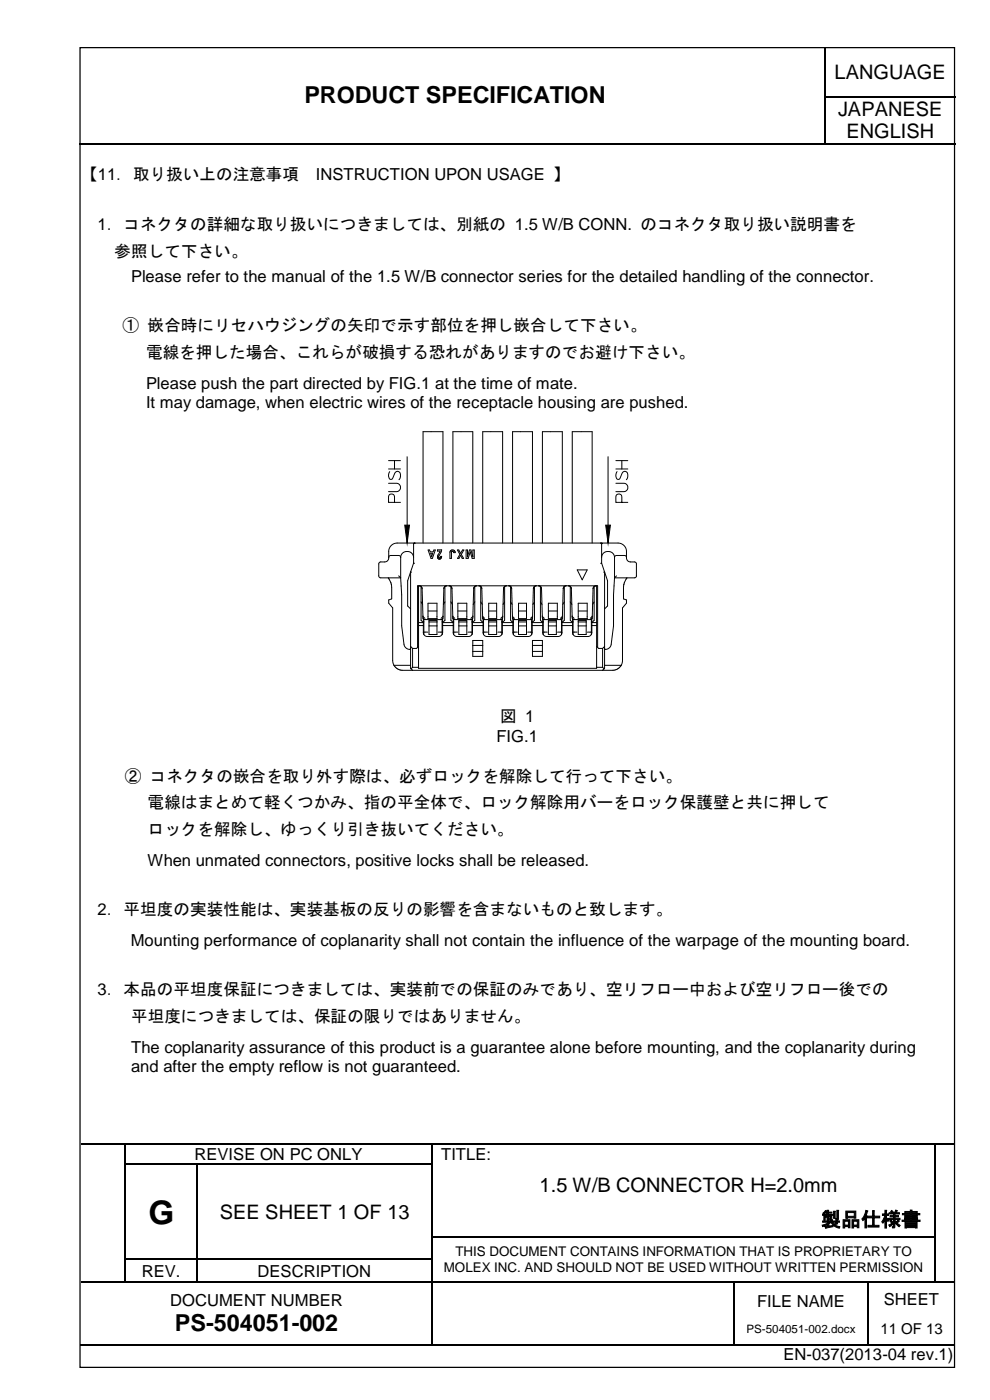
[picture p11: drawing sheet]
<svg xmlns="http://www.w3.org/2000/svg" width="210mm" height="297mm" viewBox="0 0 210 297" stroke-linecap="round" stroke-linejoin="round" font-family="sans-serif">
<g fill="none" stroke="#000" stroke-width=".25">
<path d="M175 10.2v10.2M16.8 30.4h158M175 20.6v9.7M175.1 20.5h27.4M175.1 30.4h27.4M17.2 242.6h9.3M26.6 242.8v4M26.6 247.1v4.8M26.6 252.2v4.9M26.6 257.3v4.9M26.7 242.6h64.8M26.7 247h15"/>
<path d="M41.8 247.1v4.8M41.8 252.2v4.9M41.8 257.3v4.9M42 247h49.5M91.6 242.8v4M91.6 247.1v4.8M91.6 252.2v4.9M91.6 257.3v4.9M91.8 242.6h106.3M198.2 242.8v4M198.2 247.1v4.8M198.2 252.2v4.9"/>
<path d="M198.2 257.3v4.9M198.4 242.6h4M17.2 272h9.3M26.6 262.5v4.6M26.6 267.3v4.6M26.7 267.2h15M26.7 272h15M41.8 262.5v4.6M41.8 267.3v4.6M42 267.2h49.5M42 272h49.5M91.6 262.5v4.6"/>
<path d="M91.6 267.3v4.6M91.6 272.2v12.9M91.8 262.3h106.3M91.8 272h63.7M155.6 272.2v12.9M155.7 272h28.2M184 272.2v12.9M184.1 272h14M198.2 262.5v4.6M198.2 267.3v4.6M198.4 272h4M16.9 285.2h74.6"/>
<path d="M91.8 285.2h63.7M155.7 285.2h28.2M184.1 285.2h18.3"/>
</g>
<g fill="#000">
<path d="M174.8 20.4h.3v.2h-.3z" fill-rule="evenodd"/>
<path d="M174.8 30.3h.3v.3h-.3z" fill-rule="evenodd"/>
<path d="M26.5 242.5h.2v.3h-.2z" fill-rule="evenodd"/>
<path d="M26.5 246.8h.2v.3h-.2z" fill-rule="evenodd"/>
<path d="M26.5 251.9h.2v.3h-.2z" fill-rule="evenodd"/>
<path d="M26.5 257.1h.2v.2h-.2z" fill-rule="evenodd"/>
<path d="M41.7 246.8h.3v.3h-.3z" fill-rule="evenodd"/>
<path d="M41.7 251.9h.3v.3h-.3z" fill-rule="evenodd"/>
<path d="M41.7 257.1h.3v.2h-.3z" fill-rule="evenodd"/>
<path d="M91.5 242.5h.3v.3h-.3z" fill-rule="evenodd"/>
<path d="M91.5 246.8h.3v.3h-.3z" fill-rule="evenodd"/>
<path d="M91.5 251.9h.3v.3h-.3z" fill-rule="evenodd"/>
<path d="M91.5 257.1h.3v.2h-.3z" fill-rule="evenodd"/>
<path d="M198.1 242.5h.3v.3h-.3z" fill-rule="evenodd"/>
<path d="M198.1 246.8h.3v.3h-.3z" fill-rule="evenodd"/>
<path d="M198.1 251.9h.3v.3h-.3z" fill-rule="evenodd"/>
<path d="M198.1 257.1h.3v.2h-.3z" fill-rule="evenodd"/>
<path d="M26.5 262.2h.2v.3h-.2z" fill-rule="evenodd"/>
<path d="M26.5 267.1h.2v.2h-.2z" fill-rule="evenodd"/>
<path d="M26.5 271.9h.2v.3h-.2z" fill-rule="evenodd"/>
<path d="M41.7 262.2h.3v.3h-.3z" fill-rule="evenodd"/>
<path d="M41.7 267.1h.3v.2h-.3z" fill-rule="evenodd"/>
<path d="M41.7 271.9h.3v.3h-.3z" fill-rule="evenodd"/>
<path d="M91.5 262.2h.3v.3h-.3z" fill-rule="evenodd"/>
<path d="M91.5 267.1h.3v.2h-.3z" fill-rule="evenodd"/>
<path d="M91.5 271.9h.3v.3h-.3z" fill-rule="evenodd"/>
<path d="M155.5 271.9h.2v.3h-.2z" fill-rule="evenodd"/>
<path d="M183.9 271.9h.2v.3h-.2z" fill-rule="evenodd"/>
<path d="M198.1 262.2h.3v.3h-.3z" fill-rule="evenodd"/>
<path d="M198.1 267.1h.3v.2h-.3z" fill-rule="evenodd"/>
<path d="M198.1 271.9h.3v.3h-.3z" fill-rule="evenodd"/>
<path d="M91.5 285.1h.3v.3h-.3z" fill-rule="evenodd"/>
<path d="M155.5 285.1h.2v.3h-.2z" fill-rule="evenodd"/>
<path d="M183.9 285.1h.2v.3h-.2z" fill-rule="evenodd"/>
</g>
<path d="M62 16h74.8v9.7h-74.8z" fill-rule="evenodd" fill="#fff"/>
<path d="M17 10.1h185.4v280h-185.4z" fill="none" stroke="#000" stroke-width=".26"/>
<g fill="none" stroke="#000" stroke-width=".21">
<path d="M82.4 97.7h2.5M82.4 99.5h2.5M83.6 97.7v1.8M86.3 96.9v18.3M128.9 96.9v18.3M130.6 97.7h2.5M130.6 99.5h2.5M131.8 97.7v1.8M82.4 102.5h1.7a.89 .89 0 0 1 .8 .9 .89 .89 0 0 1-.8 .9h-1.7M82.4 118.3l.3-.4 1.8-.1 .3 .2 .1 .3M82.6 100.1a1.14 1.14 0 0 0 .2 1.6l.3-.1 .6-1.2a.63 .63 0 0 1 .7-.4 .63 .63 0 0 1 .5 .7l-.1 .7-.2 .4M83.6 106.6v-1.2a.64 .64 0 0 0-.6-.6 .64 .64 0 0 0-.6 .6v1.2h2.5"/>
<path d="M84.9 118.3a1.37 1.37 0 0 1 1.4-1.3 1.37 1.37 0 0 1 1.4 1.3M84.9 118.3v4.3M85.8 111.4h1l-.5 3.8zM87.7 119.5h.2M87.7 119.5l-.7 1.8M87.7 115.3h.1M87.8 115.3h.1M87.8 115.2h.1M87.9 115.2l-.2 .2v4.1M89.7 115.2v-23.6h4.2v23.6M90.8 116.7h.3l.1 .4h.6l.2-.4h.3l-.6 1.8h-.3zM91.3 117.4h.4l-.2 .7z"/>
<path d="M92.8 116.6h.8l-.6 1.6 .2 .2 .2-.4h.2a.49 .49 0 0 1-.6 .6 .49 .49 0 0 1-.2-.8l.5-.9h-.5zM95.6 116.8a.57 .57 0 0 1 .6-.1 .57 .57 0 0 1 .3 .5h-.3l-.2-.2h-.2l-.1 1.5h-.3v-1.3zM96 115.2v-23.6h4.2v23.6M97 116.7h.3l.4 .7 .4-.7h.3l-.6 .9 .5 .9h-.3l-.3-.7-.4 .7h-.3l.5-.9zM98.8 116.7h.3v1.4l.4-1.4h.3l.5 1.4v-1.4h.2v1.8h-.4l-.4-1.4-.4 1.4h-.5zM102.3 115.2v-23.6h4.3v23.6M108.7 115.2v-23.6h4.2v23.6M115 115.2v-23.6h4.2v23.6M121.3 115.2v-23.6h4.2v23.6M127.3 115.2l.3 .2M127.4 115.2h.1M127.5 115.3h.1"/>
<path d="M127.5 115.4v4.1M127.5 118.3a1.37 1.37 0 0 1 1.4-1.3 1.37 1.37 0 0 1 1.4 1.3M127.5 119.5h-.2M127.5 119.5l.7 1.8M128.4 111.4h1l-.5 3.8zM130.3 118.3l.3-.4 1.8-.1 .3 .2 .1 .3M130.3 118.3v4.3M130.6 102.5h1.7a.89 .89 0 0 1 .8 .9 .89 .89 0 0 1-.8 .9h-1.7M130.8 100.1a1.12 1.12 0 0 0 .2 1.6l.3-.1 .6-1.2a.63 .63 0 0 1 .7-.4 .63 .63 0 0 1 .5 .7l-.1 .7-.2 .4M131.8 106.6v-1.2a.63 .63 0 0 0-.6-.6 .63 .63 0 0 0-.6 .6v1.2h2.5M82.3 122.6l.5 1 .2 .8v2.7l-.6 .2v.7l.9 1v11.1l.2 1.1M84.5 122.2l.4 .4"/>
<path d="M84.9 122.6l.3 3.6v6.6l.4 3.9a.99 .99 0 0 0 1.4 .9v-.1M84.9 122.6h-4.2l-.3-.1-.1-.3v-2.7l.3-.3h1a.84 .84 0 0 0 .8-.8v-1.4a1.79 1.79 0 0 1 1.8-1.8h46.8a1.8 1.8 0 0 1 1.8 1.8v1.4a.85 .85 0 0 0 .9 .8h.9l.3 .2v2.8l-.1 .3-.3 .1h-4.2M87 121.3v20.5l.2 .1M87 121.3l-.6 1.9v5.4l.6 .6M87 121.3l.3 .1M87 137.1l.5 .5M87.5 137.6v4M88.5 137.4v-13.1h38.2v13.1M88.7 124.3v17.5h37.8v-17.5M88.7 132.7h1.1M88.7 137.1l-.4 .5h-.8M88.9 124.3l.3 .1"/>
<path d="M89.2 124.4l.3 .5 .2 5.8M89.3 124.4v7.2l.5 .5h-1.1M89.3 127.7l.3 .5M89.7 130.7l.1 .6M89.7 130.7l.4 .5M89.8 131.3l-.1 2.9a.84 .84 0 0 0 .9 .8h2.4a.84 .84 0 0 0 .8-.8M89.8 131.3l.3 .1h3.6M89.8 131.9h.1M89.8 132h.1M89.9 131.4v3.2M89.9 134.1h.8M90.7 128h1.9v3.2h-1.9z"/>
<path d="M90.7 129.6h1.9M91 131.6h1.6v3h-1.6zM91 131.9h1.6M91 132.8h1.6M92.9 134.1h.8M93.7 131.4v3.2M93.7 131.9h.1M93.7 132h.1M93.8 131.3v2.9M93.8 132.7h2.3M93.9 130.7l-.2 .7M93.9 130.7l-.4 .5"/>
<path d="M94.3 124.4v7.2l-.5 .5h2.3l-.5-.5v-7.2M94.3 127.7l-.3 .5M94.3 124.4l-.2 .5-.2 5.8M94.7 124.3l-.4 .1M95.2 124.3l.4 .1 .2 .4 .2 5.9M95.6 127.7l.3 .5M96 130.7l.1 .6M96 130.7l.4 .5M96.1 131.3v2.9a.84 .84 0 0 0 .8 .8h2.4a.84 .84 0 0 0 .9-.8v-2.9M96.1 131.3h.1M96.1 131.9h.1M96.1 132h.1"/>
<path d="M96.1 131.3l.1 .1M96.2 131.4h.1M96.2 131.4v3.2M96.2 134.1h.8M97.1 128h1.9v3.2h-1.9zM97.1 129.6h1.9M97.3 131.6h1.7v3h-1.7zM97.3 131.9h1.7M97.3 132.8h1.7M99.2 134.1h.9M100.1 131.4h-3.9M100.1 131.4v3.2"/>
<path d="M100.1 131.9h.1M100.1 132h.1M100.2 132.7h2.2M100.2 135.9h2.1v3.4h-2.1zM100.2 136.9h2.1M100.2 138.2h2.1M100.3 130.7l-.5 .5M100.3 130.7l-.2 .7M100.7 124.4v7.2l-.5 .5h2.2l-.5-.5v-7.2M100.7 127.7l-.4 .5M100.7 124.4l-.3 .5-.1 5.8M101.1 124.3l-.4 .1"/>
<path d="M101.5 124.3l.4 .1M101.9 124.4l.2 .4 .2 5.9M101.9 127.7l.3 .5M102.3 130.7l.4 .5M102.3 130.7l.1 .6M102.4 131.3v2.9a.85 .85 0 0 0 .9 .8h2.4a.85 .85 0 0 0 .8-.8v-2.9M102.4 131.3l.4 .1h3.6M102.4 131.9h.1M102.4 132h.1M102.5 131.4v3.2M102.5 134.1h.9M103.6 128h1.7v3.2h-1.7z"/>
<path d="M103.6 129.6h1.7M103.6 131.6h1.7v3h-1.7zM103.6 131.9h1.7M103.6 132.8h1.7M105.6 134.1h.8M106.4 131.4v3.2M106.4 131.9h.1M106.4 132h.1M106.5 131.3l-.1 .1M106.5 132.7h2.2M106.6 130.7l-.1 .6M106.6 130.7l-.4 .5"/>
<path d="M107 124.4v7.2l-.5 .5h2.2l-.5-.5v-7.2M107 127.7l-.3 .5M107.4 124.3l-.5 .2-.1 .3-.2 5.9M107.8 124.3l.4 .1M108.2 124.4l.3 .4 .2 6.4 .4 .2h3.4l.3-.1M108.2 127.7l.4 .5M108.6 130.7l.5 .5M108.7 131.3v2.9a.85 .85 0 0 0 .9 .8h2.4a.85 .85 0 0 0 .8-.8v-2.9M108.7 131.9h.1M108.7 132h.1M108.8 131.4v3.2M108.8 134.1h.9"/>
<path d="M109.9 128h1.7v3.2h-1.7zM109.9 129.6h1.7M109.9 131.6h1.7v3h-1.7zM109.9 131.9h1.7M109.9 132.8h1.7M111.9 134.1h.8M112.7 131.4v3.2M112.7 131.9h.1M112.7 132h.1M112.8 132.7h2.3M112.9 135.9h2.1v3.4h-2.1zM112.9 136.9h2.1"/>
<path d="M112.9 138.2h2.1M112.9 130.7l-.1 .6M112.9 130.7l-.4 .5M113.3 124.4v7.2l-.5 .5h2.3l-.5-.5v-7.2M113.3 127.7l-.3 .5M113.3 124.4l-.2 .5-.2 5.8M113.7 124.3l-.4 .1M114.2 124.3l.4 .2 .2 .3 .3 6.5M114.6 127.7l.3 .5M115 130.7l.4 .5M115.1 131.3v2.9a.85 .85 0 0 0 .8 .8h2.4a.85 .85 0 0 0 .9-.8v-2.9M115.1 131.9h.1"/>
<path d="M115.1 132h.1M115.1 131.3l.1 .1M115.2 131.4v3.2M115.2 134.1h.8M116.3 128h1.9v3.2h-1.9zM116.3 129.6h1.9M116.3 131.6h1.7v3h-1.7zM116.3 131.9h1.7M116.3 132.8h1.7M118.2 134.1h.8M119 131.4v3.2M119 131.9h.2"/>
<path d="M119 132h.2M119.1 131.3l-.3 .1h-3.6M119.2 132.7h2.2M119.2 130.7l-.4 .5M119.2 130.7l-.1 .6M119.6 124.4v7.2l-.4 .5h2.2l-.5-.5v-7.2M119.6 127.7l-.3 .5M120 124.3l-.4 .2-.2 .3-.2 5.9M120.5 124.3l.4 .1M120.9 124.4l.2 .5 .2 6.1 .2 .4M120.9 127.7l.3 .5M121.3 130.7l.4 .5"/>
<path d="M121.4 131.3v2.9a.85 .85 0 0 0 .8 .8h2.4a.84 .84 0 0 0 .9-.8v-2.9M121.4 131.9h.1M121.4 132h.1M121.5 131.4v3.2M121.5 134.1h.8M121.5 131.4h3.8M122.4 120.9h2.1l-1.1 2.1zM122.6 128h1.9v3.2h-1.9zM122.6 129.6h1.9M122.6 131.6h1.7v3h-1.7zM122.6 131.9h1.7M122.6 132.8h1.7"/>
<path d="M124.5 134.1h.9M125.4 131.4v3.2M125.4 131.9h.1M125.4 132h.1M125.5 131.3l-.2 .1M125.5 132.7h1M125.6 130.7l-.1 .6M125.6 130.7l-.5 .5M126 124.4v7.2l-.5 .5h1M126 127.7l-.4 .5M126 124.4l-.3 .5-.1 5.8M126.4 124.3l-.4 .1"/>
<path d="M126.5 137.1l.2 .3M126.7 137.4l.2 .2h.9M127.8 137.6v4M128.2 121.3l-.1 20.6M128.2 121.3l.6 1.9v5.4l-.6 .6M128.2 121.3l-.2 .1M128.2 137.1l-.4 .5M130.3 122.6l-.2 3.6v6.6l-.5 3.9a1.03 1.03 0 0 1-1.4 .9M130.7 122.2l-.4 .4M132.9 122.6l-.5 1-.2 1v2.5l.6 .2v.7l-.8 1v11.3l-.3 .9M83.5 141.1l.2 .3a2.09 2.09 0 0 0 1.7 .8h44.5a2.1 2.1 0 0 0 1.8-1.1M83.5 141.1h3.5"/>
<path d="M87.2 141.9l.3 .3M87.5 141.6l-.3 .3M87.5 141.6h1.2M126.5 141.6h1.3M127.8 141.6l.3 .3M128.1 141.9l-.3 .3M128.2 141.1h3.5"/>
</g>
<path d="M85.8 111.4h1l-.5 3.8zM128.4 111.4h1l-.5 3.8z" fill="#000"/>
<text font-size="7.1" x="31.5" y="259.6">G</text>
<g font-size="5">
<text x="64.5" y="21.9">PRODUCT SPECIFICATION</text>
<text x="37.1" y="282.4">PS-504051-002</text>
</g>
<g font-size="4.2">
<text x="176.9" y="16.7">LANGUAGE</text>
<text x="177.7" y="24.5">JAPANESE</text>
<text x="179.4" y="29.4">ENGLISH</text>
<text x="114.4" y="252.8">1.5 W/B CONNECTOR H=2.0mm</text>
<text x="46.6" y="258.5">SEE SHEET 1 OF 13</text>
<text x="174.1" y="260.2">製品仕様書</text>
</g>
<g font-size="3.5">
<text x="17.2" y="38.1">【11．取り扱い上の注意事項</text>
<text x="67" y="38.1">INSTRUCTION UPON USAGE 】</text>
<text x="20.7" y="48.8">1．コネクタの詳細な取り扱いにつきましては、別紙の 1.5 W/B CONN. のコネクタ取り扱い説明書を</text>
<text x="24.3" y="54.4">参照して下さい。</text>
<text x="27.8" y="59.8">Please refer to the manual of the 1.5 W/B connector series for the detailed handling of the connector.</text>
<text x="26" y="70.2">① 嵌合時にリセハウジングの矢印で示す部位を押し嵌合して下さい。</text>
<text x="31" y="75.9">電線を押した場合、これらが破損する恐れがありますのでお避け下さい。</text>
<text x="31" y="82.4">Please push the part directed by FIG.1 at the time of mate.</text>
<text x="31" y="86.5">It may damage, when electric wires of the receptacle housing are pushed.</text>
<text x="106" y="153.2">図 1</text>
<text x="105.3" y="157.5">FIG.1</text>
<text x="26.5" y="165.9">② コネクタの嵌合を取り外す際は、必ずロックを解除して行って下さい。</text>
<text x="31.3" y="171.5">電線はまとめて軽くつかみ、指の平全体で、ロック解除用バーをロック保護壁と共に押して</text>
<text x="31.3" y="177.1">ロックを解除し、ゆっくり引き抜いてください。</text>
<text x="31.3" y="183.7">When unmated connectors, positive locks shall be released.</text>
<text x="20.7" y="194.2">2．平坦度の実装性能は、実装基板の反りの影響を含まないものと致します。</text>
<text x="27.7" y="200.7">Mounting performance of coplanarity shall not contain the influence of the warpage of the mounting board.</text>
<text x="20.7" y="211.2">3．本品の平坦度保証につきましては、実装前での保証のみであり、空リフロー中および空リフロー後での</text>
<text x="27.8" y="216.8">平坦度につきましては、保証の限りではありません。</text>
<text x="27.8" y="223.4">The coplanarity assurance of this product is a guarantee alone before mounting, and the coplanarity during</text>
<text x="27.8" y="227.4">and after the empty reflow is not guaranteed.</text>
<text x="41.2" y="246">REVISE ON PC ONLY</text>
<text x="93.5" y="246">TITLE:</text>
<text x="30.1" y="270.8">REV.</text>
<text x="54.6" y="270.8">DESCRIPTION</text>
<text x="36.1" y="277">DOCUMENT NUMBER</text>
<text x="160.5" y="277.2">FILE NAME</text>
<text x="187.4" y="276.8">SHEET</text>
<text x="166.1" y="288.6">EN-037(2013-04 rev.1)</text>
</g>
<text font-size="3.2" x="186.6" y="283">11 OF 13</text>
<g font-size="2.8">
<text x="94.1" y="269.8">MOLEX INC. AND SHOULD NOT BE USED WITHOUT WRITTEN PERMISSION</text>
<text x="96.5" y="266.5">THIS DOCUMENT CONTAINS INFORMATION THAT IS PROPRIETARY TO</text>
</g>
<text font-size="2.5" x="158.2" y="282.7">PS-504051-002.docx</text>
</svg>
